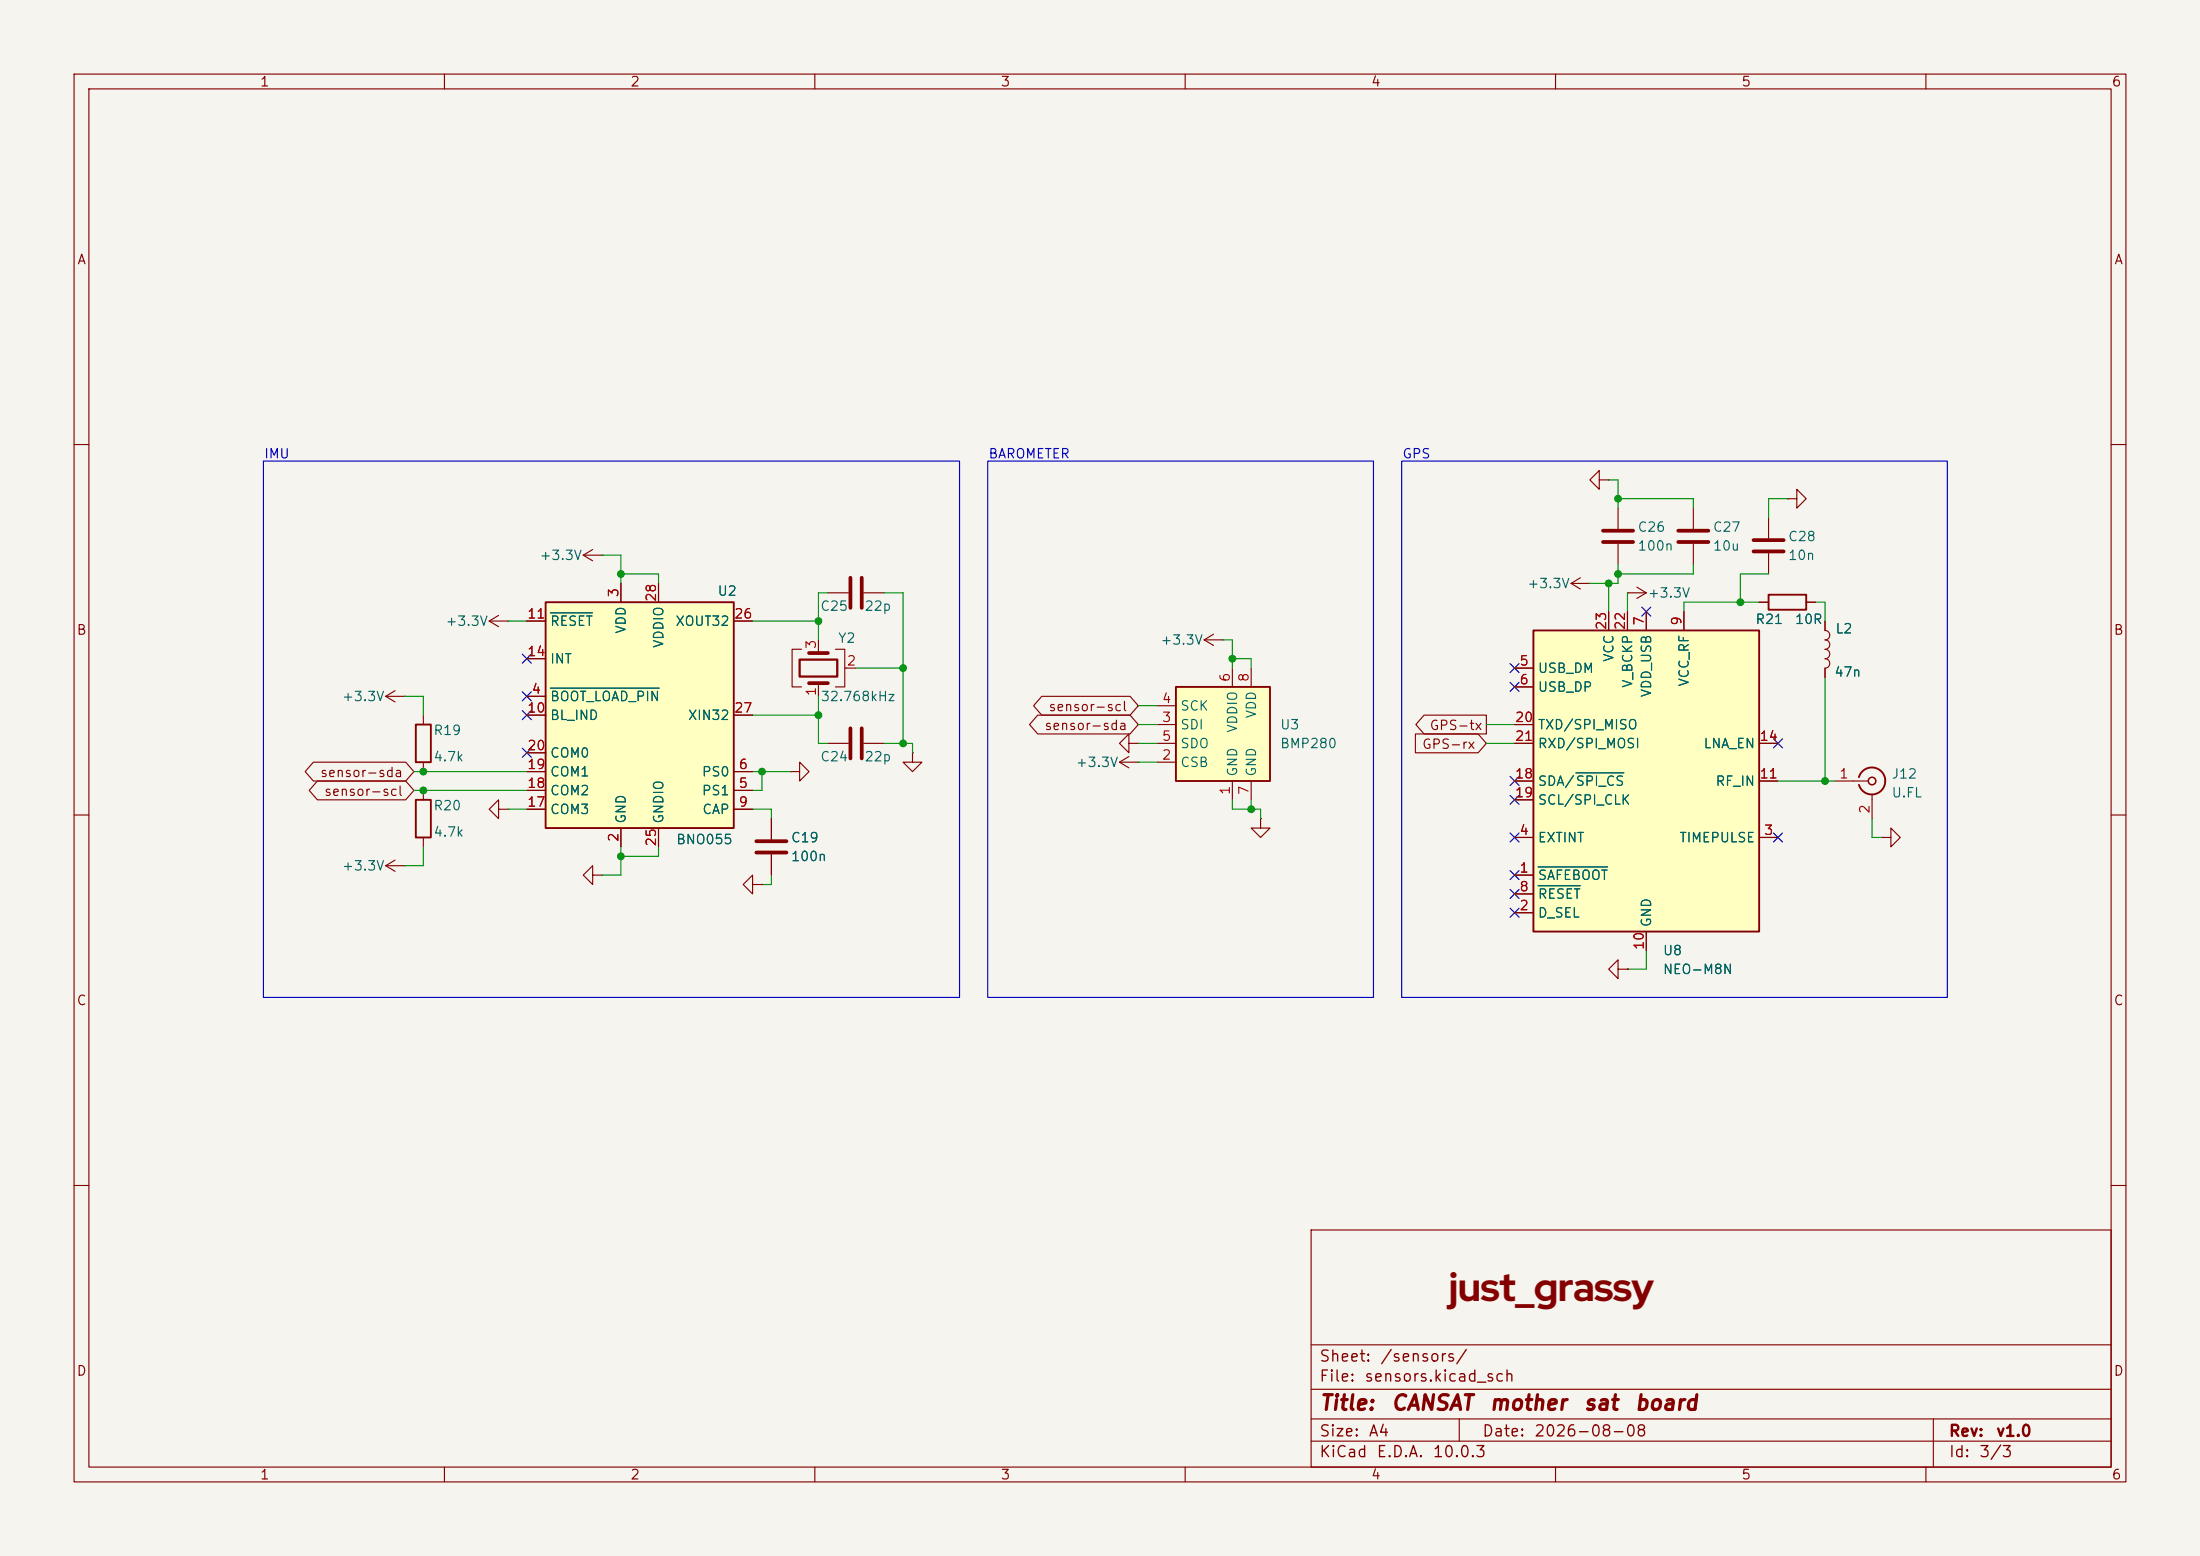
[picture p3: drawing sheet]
<svg xmlns="http://www.w3.org/2000/svg" width="297mm" height="210mm" viewBox="0 0 297 210" stroke-linecap="round" stroke-linejoin="round" font-family="sans-serif">
<path d="M0 0h297v210h-297z" fill="#f5f4ef" stroke="#f5f4ef" stroke-width=".14"/>
<g fill="none" stroke="#840000" stroke-width=".15">
<path d="M10 10h277v190h-277zM12 12h273v186h-273zM60 10v2M110 10v2M160 10v2M210 10v2M260 10v2M10 60h2M78.7 74.9l1.3 .8M78.7 74.9h2.6M80 74.2l-1.3 .7M81.3 74.9h.1"/>
<path d="M285 60h2M57.1 96.5v1.3M10 110h2M57.1 102.9v1.2M57.1 106.7v1.3M57.1 113v1.3M67.3 109.2v-1.2l-1.3 1.2 1.3 1.3v-1.3h1.3M68.6 109.2h.1M247.6 105.4h4.6M252.7 107.2v3.3M285 110h2M10 160h2"/>
<path d="M177 166h108v32h-108zM285 160h2M60 198v2M110 198v2M160 198v2M177 194.5h108M177 191.5h108M177 187.5h108M177 181.5h108M197 191.5v3M210 198v2M260 198v2"/>
<path d="M261 191.5v6.5"/>
</g>
<path d="M56.1 97.8h2.1v5.1h-2.1zM56.1 108h2.1v5h-2.1zM251 104.9a1.81 1.81 0 0 1 2.7-1 1.81 1.81 0 0 1 .1 3 1.81 1.81 0 0 1-2.8-1" fill="none" stroke="#840000" stroke-width=".25"/>
<circle cx="252.7" cy="105.4" r=".51" fill="none" stroke="#840000" stroke-width=".2"/>
<path d="M207 85.1h30.5v40.6h-30.5z" fill="#ffffc2"/>
<path d="M207 85.1h30.5v40.6h-30.5z" fill="none" stroke="#840000" stroke-width=".25"/>
<g fill="none" stroke="#840000" stroke-width=".15">
<path d="M212.1 78.7l1.3 .8M212.1 78.7h2.5M213.4 78l-1.3 .7M214.6 78.7h.1M215.9 64.8v-1.3l-1.3 1.3 1.3 1.2v-1.2h1.3M217.2 64.8h.1M218.4 68.6v2.8M218.4 73.4v2.8M221 79.2l1.2 .8M228.6 68.6v2.8M228.6 73.4v2.8M241.3 67.3h1.3v-1.3l1.2 1.3-1.2 1.3v-1.3"/>
<path d="M241.3 67.3h.1M52.1 94l1.2 .7M52.1 94h2.5M53.3 93.2l-1.2 .8M54.6 94h.1M66 83.8l1.3 .8M66 83.8h2.6M67.3 83.1l-1.3 .7M68.6 83.8h.1M111.8 80h2.8M116.6 80h2.8M204.5 90.2h2.5"/>
<path d="M204.5 92.7h2.5M204.5 97.8h2.5M217.2 82.6v2.5M219.7 80h.1M219.7 82.6v2.5M219.7 80h2.5M222.2 82.6v2.5M222.2 80l-1.2 .8M227.3 82.6v2.5M246.4 83.8v1.3a.64 .64 0 0 1 .6 .6 .64 .64 0 0 1-.6 .7 .64 .64 0 0 1 .6 .6 .64 .64 0 0 1-.6 .6M246.4 87.6a.64 .64 0 0 1 .6 .7 .64 .64 0 0 1-.6 .6 .64 .64 0 0 1 .6 .6 .64 .64 0 0 1-.6 .7v1.2M52.1 116.8l1.2 .8"/>
<path d="M52.1 116.8h2.5M53.3 116.1l-1.2 .7M54.6 116.8h.1M80 118.1v-1.3l-1.3 1.3 1.3 1.3v-1.3h1.3M81.3 118.1h.1M101.6 119.4v-1.3l-1.3 1.3 1.3 1.3v-1.3h1.3M102.9 119.4h.1M104.1 110.5v2.8M104.1 115.3v2.8M111.8 100.3h2.8M116.6 100.3h2.8M123.2 101.6v1.3h1.3l-1.3 1.2-1.3-1.2h1.3"/>
<path d="M123.2 101.6h.1M204.5 118.1h2.5M204.5 113h2.5M204.5 105.4h2.5M204.5 100.3h2.5M204.5 108h2.5M237.5 113h2.5M237.5 105.4h2.5M237.5 100.3h2.5M254 113h1.3v-1.2l1.2 1.2-1.2 1.3v-1.3M254 113h.1M204.5 123.2h2.5"/>
<path d="M204.5 120.7h2.5M218.4 130.8v-1.3l-1.2 1.3 1.2 1.3v-1.3h1.3M219.7 130.8h.1M222.2 125.7v2.6"/>
</g>
<path d="M207.6 117h9.4M207.6 119.5h5.7M212.7 104.3h6.5" fill="none" stroke="#006464" stroke-width=".15"/>
<path d="M114.8 78v4M116.3 78v4M216.4 71.6h4.1M216.4 73.2h4.1M226.6 71.6h4M226.6 73.2h4M114.8 98.3v4.1M116.3 98.3v4.1M102.1 113.5h4.1M102.1 115.1h4.1" fill="none" stroke="#840000" stroke-width=".51"/>
<path d="M73.7 81.3h25.4v30.5h-25.4z" fill="#ffffc2"/>
<path d="M73.7 81.3h25.4v30.5h-25.4zM238.8 80.3h5v2h-5z" fill="none" stroke="#840000" stroke-width=".25"/>
<g fill="none" stroke="#840000" stroke-width=".15">
<path d="M83.8 78.7v2.6M88.9 78.7v2.6M238.8 69.9v2.7M238.8 74.7v2.8M71.1 94h2.6M71.1 96.5h2.6M71.1 83.8h2.6M71.1 88.9h2.6M99.1 96.5h2.5M99.1 83.8h2.5M108.2 87.6h-1.3v5.1h1.3M110.5 86.4v1.7"/>
<path d="M110.5 92.2v1.8M112.8 87.6h1.2v5.1h-1.2M114 90.2h1.6M162.6 86.4l1.2 .7M162.6 86.4h2.5M163.8 85.6l-1.2 .8M165.1 86.4h.1M237.5 81.3h1.3M243.8 81.3h1.3M71.1 106.7h2.6M71.1 104.1h2.6M71.1 109.2h2.6"/>
<path d="M71.1 101.6h2.6M83.8 111.8v2.5M88.9 111.8v2.5M99.1 106.7h2.5M99.1 104.1h2.5M99.1 109.2h2.5M106.7 104.1h1.2v-1.2l1.3 1.2-1.3 1.3v-1.3M106.7 104.1h.1M151.1 102.9l1.3 .7M151.1 102.9h2.6M152.4 102.1l-1.3 .8M153.7 102.9h.1"/>
<path d="M170.2 110.5v1.3h1.2l-1.2 1.2-1.3-1.2h1.3M170.2 110.5h.1"/>
</g>
<path d="M74.3 92.9h14.7M74.3 82.7h5.7" fill="none" stroke="#006464" stroke-width=".15"/>
<path d="M236.7 72.9h4.1M236.7 74.4h4.1M109.2 92.2h2.6M109.2 88.1h2.6" fill="none" stroke="#840000" stroke-width=".51"/>
<path d="M107.9 89h5.1v2.3h-5.1z" fill="none" stroke="#840000" stroke-width=".3"/>
<path d="M158.7 92.7h12.7v12.7h-12.7z" fill="#ffffc2"/>
<path d="M158.7 92.7h12.7v12.7h-12.7z" fill="none" stroke="#840000" stroke-width=".25"/>
<g fill="none" stroke="#840000" stroke-width=".15">
<path d="M83.8 78.7v2.6M88.9 78.7v2.6M71.1 94h2.6M71.1 96.5h2.6M71.1 83.8h2.6M71.1 88.9h2.6M99.1 96.5h2.5M99.1 83.8h2.5M140.1 96.5h12.5l1.1 1.3-1.1 1.3h-12.5l-1.1-1.3zM140.6 94h12l1.1 1.3-1.1 1.2h-12l-1.1-1.2zM156.2 97.8h2.5M156.2 95.3h2.5"/>
<path d="M166.4 90.2v2.5M168.9 90.2v2.5M191.1 99.1h8.4l1.2 1.2-1.2 1.3h-8.4zM192.3 96.5h8.4v2.6h-8.4l-1.2-1.3zM204.5 97.8h2.5M204.5 90.2h2.5M204.5 92.7h2.5M217.2 82.6v2.5M219.7 82.6v2.5M222.2 82.6v2.5M227.3 82.6v2.5M237.5 81.3h1.3"/>
<path d="M243.8 81.3h1.3M246.4 83.8v1.3M246.4 90.2v1.2M42.3 102.9h12.5l1.1 1.2-1.1 1.3h-12.5l-1.1-1.3zM42.9 105.4h11.9l1.1 1.3-1.1 1.3h-11.9l-1.2-1.3zM71.1 106.7h2.6M71.1 104.1h2.6M71.1 109.2h2.6M71.1 101.6h2.6M83.8 111.8v2.5M88.9 111.8v2.5M99.1 106.7h2.5"/>
<path d="M99.1 104.1h2.5M99.1 109.2h2.5M102.9 119.4h.1M104.1 110.5v2.8M104.1 115.3v2.8M152.4 100.3v-1.2l-1.3 1.2 1.3 1.3v-1.3h1.3M153.7 100.3h.1M156.2 102.9h2.5M156.2 100.3h2.5M166.4 105.4v2.6M168.9 105.4v2.6M204.5 100.3h2.5"/>
<path d="M204.5 118.1h2.5M204.5 113h2.5M204.5 105.4h2.5M204.5 108h2.5M237.5 100.3h2.5M237.5 113h2.5M237.5 105.4h2.5M204.5 123.2h2.5M204.5 120.7h2.5M219.7 130.8h.1M222.2 125.7v2.6"/>
</g>
<g fill="none" stroke="#009600" stroke-width=".15">
<path d="M81.3 74.9h2.5v3.8M83.8 77.5h5.1v1.2M217.2 64.8h1.2v3.8M217.2 78.7v3.9M218.4 76.2v2.5h-3.8M218.4 67.3h10.2v1.3M228.6 76.2v1.3h-10.2M238.8 77.5h-3.9v3.8M241.3 67.3h-2.5v2.6M54.6 94h2.5v2.5M68.6 83.8h2.5M101.6 96.5h8.9"/>
<path d="M101.6 83.8h8.9M110.5 94v6.3h1.3M111.8 80h-1.3v6.4M115.6 90.2h6.3M119.4 80h2.5v20.3M153.7 97.8h2.5M153.7 95.3h2.5M165.1 86.4h1.3v3.8M166.4 88.9h2.5v1.3M200.7 97.8h3.8M219.7 80v2.6M237.5 81.3h-10.2v1.3"/>
<path d="M245.1 81.3h1.3v2.5M246.4 91.4v14M55.9 104.1h15.2M55.9 106.7h15.2M57.1 114.3v2.5h-2.5M68.6 109.2h2.5M83.8 114.3v3.8h-2.5M88.9 114.3v1.3h-5.1M101.6 109.2h2.5v1.3M101.6 104.1h5.1M102.9 104.1v2.6h-1.3M104.1 118.1v1.3h-1.2"/>
<path d="M119.4 100.3h3.8v1.3M153.7 100.3h2.5M153.7 102.9h2.5M166.4 108v1.2h3.8v1.3M168.9 108v1.2M200.7 100.3h3.8M240 105.4h7.6M252.7 110.5v2.5h1.3M222.2 128.3v2.5h-2.5"/>
</g>
<g fill="none" stroke="#000084" stroke-width=".15">
<path d="M70.5 88.3l1.2 1.2M70.5 93.4l1.2 1.2M70.5 95.9l1.2 1.2M71.7 88.3l-1.2 1.2M71.7 93.4l-1.2 1.2M71.7 95.9l-1.2 1.2M203.9 92.1l1.2 1.2M203.9 89.6l1.2 1.2M205.1 92.1l-1.2 1.2M205.1 89.6l-1.2 1.2M221.6 81.9l1.3 1.3M222.9 81.9l-1.3 1.3"/>
<path d="M239.4 99.7l1.2 1.2M240.6 99.7l-1.2 1.2M70.5 101l1.2 1.2M71.7 101l-1.2 1.2M203.9 112.4l1.2 1.2M203.9 117.5l1.2 1.2M203.9 104.8l1.2 1.2M203.9 107.3l1.2 1.3M205.1 112.4l-1.2 1.2M205.1 117.5l-1.2 1.2M205.1 104.8l-1.2 1.2M205.1 107.3l-1.2 1.3"/>
<path d="M239.4 112.4l1.2 1.2M240.6 112.4l-1.2 1.2M203.9 122.6l1.2 1.2M203.9 120l1.2 1.3M205.1 122.6l-1.2 1.2M205.1 120l-1.2 1.3"/>
</g>
<path d="M35.6 62.2h93.9v72.4h-93.9zM133.3 62.2h52.1v72.4h-52.1zM189.2 62.2h73.7v72.4h-73.7z" fill="none" stroke="#0000c2" stroke-width=".15"/>
<path d="M74.3 92.9h14.7M74.3 82.7h5.7M207.6 117h9.4M207.6 119.5h5.7M212.7 104.3h6.5" fill="none" stroke="#006464" stroke-width=".15"/>
<g fill="#009600" stroke="#009600" stroke-width=".14">
<circle cx="166.4" cy="88.9" r=".46"/>
<circle cx="168.9" cy="109.2" r=".46"/>
<circle cx="217.2" cy="78.7" r=".46"/>
<circle cx="246.4" cy="105.4" r=".46"/>
<circle cx="218.4" cy="67.3" r=".46"/>
<circle cx="218.4" cy="77.5" r=".46"/>
<circle cx="234.9" cy="81.3" r=".46"/>
<circle cx="83.8" cy="77.5" r=".46"/>
<circle cx="83.8" cy="115.6" r=".46"/>
<circle cx="57.1" cy="106.7" r=".46"/>
<circle cx="57.1" cy="104.1" r=".46"/>
<circle cx="102.9" cy="104.1" r=".46"/>
<circle cx="110.5" cy="83.8" r=".46"/>
<circle cx="110.5" cy="96.5" r=".46"/>
<circle cx="121.9" cy="90.2" r=".46"/>
<circle cx="121.9" cy="100.3" r=".46"/>
</g>
<text font-size="5.3" fill="#840000" x="195.6" y="175.6">just_grassy</text>
<g font-size="2" fill="#840000">
<text x="178" y="190.8">Title:</text>
<text x="187.7" y="190.8">CANSAT</text>
<text x="200.9" y="190.8">mother</text>
<text x="213.6" y="190.8">sat</text>
<text x="220.5" y="190.8">board</text>
</g>
<g font-size="1.5" fill="#840000">
<text x="178" y="184.2">Sheet:</text>
<text x="186.2" y="184.2">/sensors/</text>
<text x="178" y="186.9">File:</text>
<text x="184.1" y="186.9">sensors.kicad_sch</text>
<text x="178" y="197.1">KiCad</text>
<text x="178" y="194.3">Size:</text>
<text x="184.7" y="194.3">A4</text>
<text x="185.7" y="197.1">E.D.A.</text>
<text x="193.3" y="197.1">10.0.3</text>
<text x="200" y="194.3">Date:</text>
<text x="207" y="194.3">2026-08-08</text>
<text x="263" y="194.3">Rev:</text>
<text x="263" y="197.1">Id:</text>
<text x="267.1" y="197.1">3/3</text>
<text x="269.4" y="194.3">v1.0</text>
</g>
<g font-size="1.3" fill="#840000">
<text x="35" y="12">1</text>
<text x="85" y="12">2</text>
<text x="135" y="12">3</text>
<text x="185" y="12">4</text>
<text x="235" y="12">5</text>
<text x="285" y="12">6</text>
<text x="10.3" y="36">A</text>
<text x="285.3" y="36">A</text>
<text x="10.3" y="86">B</text>
<text x="285.3" y="86">B</text>
<text x="140.9" y="98.9">sensor-sda</text>
<text x="141.5" y="96.3">sensor-scl</text>
<text x="191.9" y="101.4">GPS-rx</text>
<text x="192.9" y="98.9">GPS-tx</text>
<text x="43.1" y="105.2">sensor-sda</text>
<text x="43.7" y="107.7">sensor-scl</text>
<text x="10.3" y="136">C</text>
<text x="285.3" y="136">C</text>
<text x="10.3" y="186">D</text>
<text x="285.3" y="186">D</text>
<text x="35" y="200">1</text>
<text x="85" y="200">2</text>
<text x="135" y="200">3</text>
<text x="185" y="200">4</text>
<text x="235" y="200">5</text>
<text x="285" y="200">6</text>
</g>
<g font-size="1.3" fill="#0000c2">
<text x="35.6" y="62.2">IMU</text>
<text x="133.3" y="62.2">BAROMETER</text>
<text x="189.2" y="62.2">GPS</text>
</g>
<g font-size="1.3" fill="#006464">
<text x="72.7" y="75.9">+3.3V</text>
<text x="221" y="74.6">100n</text>
<text x="221" y="72.1">C26</text>
<text x="231.1" y="72.1">C27</text>
<text x="231.1" y="74.6">10u</text>
<text x="241.3" y="73.4">C28</text>
<text x="241.3" y="75.9">10n</text>
<text x="96.8" y="80.7">U2</text>
<text x="110.7" y="82.8">C25</text>
<text x="116.6" y="82.8">22p</text>
<text x="206.1" y="79.7">+3.3V</text>
<text x="222.4" y="81">+3.3V</text>
<text x="60" y="84.8">+3.3V</text>
<text x="74.2" y="84.8">RESET</text>
<text x="74.2" y="89.9">INT</text>
<text x="84.8" y="85.6" transform="rotate(-90 84.8 85.6)">VDD</text>
<text x="89.9" y="87.6" transform="rotate(-90 89.9 87.6)">VDDIO</text>
<text x="91.1" y="84.8">XOUT32</text>
<text x="113" y="87.1">Y2</text>
<text x="156.6" y="87.3">+3.3V</text>
<text x="218.1" y="89.4" transform="rotate(-90 218.1 89.4)">VCC</text>
<text x="236.9" y="84.5">R21</text>
<text x="242.2" y="84.5">10R</text>
<text x="247.7" y="85.8">L2</text>
<text x="46.1" y="95">+3.3V</text>
<text x="74.2" y="95">BOOT_LOAD_PIN</text>
<text x="110.7" y="95">32.768kHz</text>
<text x="207.5" y="91.1">USB_DM</text>
<text x="207.5" y="93.7">USB_DP</text>
<text x="220.7" y="92.9" transform="rotate(-90 220.7 92.9)">V_BCKP</text>
<text x="223.2" y="94.2" transform="rotate(-90 223.2 94.2)">VDD_USB</text>
<text x="228.3" y="92.8" transform="rotate(-90 228.3 92.8)">VCC_RF</text>
<text x="247.5" y="91.6">47n</text>
<text x="58.4" y="99.5">R19</text>
<text x="74.2" y="97.5">BL_IND</text>
<text x="92.8" y="97.5">XIN32</text>
<text x="159.3" y="98.8">SDI</text>
<text x="159.3" y="96.2">SCK</text>
<text x="159.3" y="101.3">SDO</text>
<text x="167.3" y="99" transform="rotate(-90 167.3 99)">VDDIO</text>
<text x="169.9" y="97" transform="rotate(-90 169.9 97)">VDD</text>
<text x="172.7" y="101.3">BMP280</text>
<text x="172.7" y="98.8">U3</text>
<text x="207.5" y="98.8">TXD/SPI_MISO</text>
<text x="207.5" y="101.3">RXD/SPI_MOSI</text>
<text x="229.9" y="101.3">LNA_EN</text>
<text x="58.4" y="103.1">4.7k</text>
<text x="74.2" y="107.7">COM2</text>
<text x="74.2" y="105.1">COM1</text>
<text x="74.2" y="102.6">COM0</text>
<text x="94.7" y="107.7">PS1</text>
<text x="94.7" y="105.1">PS0</text>
<text x="110.7" y="103.1">C24</text>
<text x="116.6" y="103.1">22p</text>
<text x="145.1" y="103.8">+3.3V</text>
<text x="159.3" y="103.8">CSB</text>
<text x="167.3" y="104.9" transform="rotate(-90 167.3 104.9)">GND</text>
<text x="169.9" y="104.9" transform="rotate(-90 169.9 104.9)">GND</text>
<text x="207.5" y="106.4">SDA/SPI_CS</text>
<text x="231.5" y="106.4">RF_IN</text>
<text x="255.3" y="105.4">J12</text>
<text x="255.3" y="107.9">U.FL</text>
<text x="58.4" y="113.2">4.7k</text>
<text x="58.4" y="109.7">R20</text>
<text x="74.2" y="110.2">COM3</text>
<text x="84.8" y="111.3" transform="rotate(-90 84.8 111.3)">GND</text>
<text x="89.9" y="111.3" transform="rotate(-90 89.9 111.3)">GNDIO</text>
<text x="94.7" y="110.2">CAP</text>
<text x="207.5" y="108.9">SCL/SPI_CLK</text>
<text x="46.1" y="117.8">+3.3V</text>
<text x="91.2" y="114.3">BNO055</text>
<text x="106.7" y="116.5">100n</text>
<text x="106.7" y="114">C19</text>
<text x="207.5" y="119.1">SAFEBOOT</text>
<text x="207.5" y="114">EXTINT</text>
<text x="226.6" y="114">TIMEPULSE</text>
<text x="207.5" y="124.2">D_SEL</text>
<text x="207.5" y="121.6">RESET</text>
<text x="223.2" y="125.2" transform="rotate(-90 223.2 125.2)">GND</text>
<text x="224.4" y="129.2">U8</text>
<text x="224.4" y="131.8">NEO-M8N</text>
</g>
<g font-size="1.3" fill="#a90000">
<text x="71.1" y="83.8">11</text>
<text x="83.8" y="80.7" transform="rotate(-90 83.8 80.7)">3</text>
<text x="88.9" y="81.3" transform="rotate(-90 88.9 81.3)">28</text>
<text x="99" y="83.8">26</text>
<text x="71.1" y="88.9">14</text>
<text x="110.5" y="87.7" transform="rotate(-90 110.5 87.7)">3</text>
<text x="217.1" y="85.1" transform="rotate(-90 217.1 85.1)">23</text>
<text x="219.7" y="85.1" transform="rotate(-90 219.7 85.1)">22</text>
<text x="222.2" y="84.5" transform="rotate(-90 222.2 84.5)">7</text>
<text x="227.3" y="84.5" transform="rotate(-90 227.3 84.5)">9</text>
<text x="71.7" y="94">4</text>
<text x="110.5" y="94.1" transform="rotate(-90 110.5 94.1)">1</text>
<text x="114.2" y="90.1">2</text>
<text x="156.8" y="95.2">4</text>
<text x="166.3" y="92.1" transform="rotate(-90 166.3 92.1)">6</text>
<text x="168.9" y="92.1" transform="rotate(-90 168.9 92.1)">8</text>
<text x="205" y="90.1">5</text>
<text x="205" y="92.7">6</text>
<text x="71.1" y="96.5">10</text>
<text x="71.1" y="101.6">20</text>
<text x="99" y="96.5">27</text>
<text x="156.8" y="97.8">3</text>
<text x="156.8" y="100.3">5</text>
<text x="204.4" y="97.8">20</text>
<text x="204.4" y="100.3">21</text>
<text x="237.4" y="100.3">14</text>
<text x="71.1" y="106.7">18</text>
<text x="71.1" y="104.1">19</text>
<text x="99.6" y="106.7">5</text>
<text x="99.6" y="104.1">6</text>
<text x="156.8" y="102.8">2</text>
<text x="166.3" y="107.4" transform="rotate(-90 166.3 107.4)">1</text>
<text x="168.9" y="107.4" transform="rotate(-90 168.9 107.4)">7</text>
<text x="204.4" y="105.4">18</text>
<text x="204.4" y="107.9">19</text>
<text x="237.4" y="105.4">11</text>
<text x="248.2" y="105.4">1</text>
<text x="71.1" y="109.2">17</text>
<text x="83.8" y="113.7" transform="rotate(-90 83.8 113.7)">2</text>
<text x="99.6" y="109.2">9</text>
<text x="205" y="113">4</text>
<text x="238.1" y="113">3</text>
<text x="252.7" y="109.9" transform="rotate(-90 252.7 109.9)">2</text>
<text x="88.9" y="114.3" transform="rotate(-90 88.9 114.3)">25</text>
<text x="205" y="118.1">1</text>
<text x="205" y="123.2">2</text>
<text x="205" y="120.6">8</text>
<text x="222.2" y="128.3" transform="rotate(-90 222.2 128.3)">10</text>
</g>
</svg>
